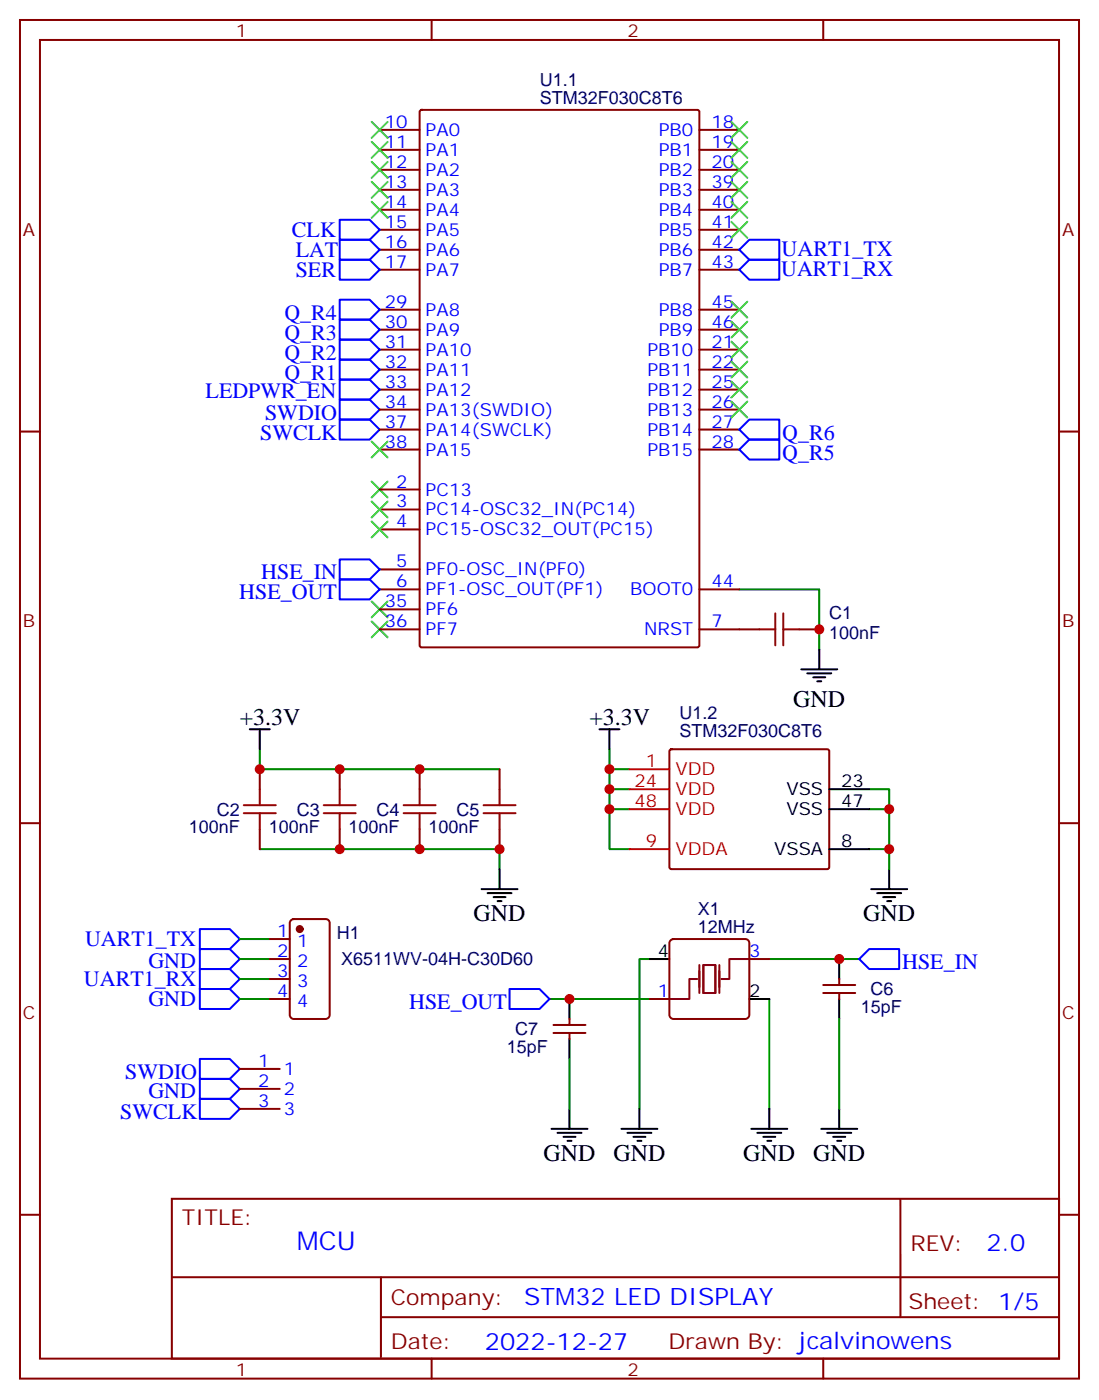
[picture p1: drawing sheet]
<svg xmlns="http://www.w3.org/2000/svg" width="194mm" height="247mm" viewBox="0 0 194 247" stroke-linecap="round" stroke-linejoin="round" font-family="sans-serif">
<g fill="none" stroke="#870000" stroke-width=".35">
<path d="M3.5 3.5h187v239.9h-187zM7.1 7.1h179.9v232.8h-179.9zM74.1 19.6l.3-.2h48.7l.3 .2 .1 94.3-.2 .4h-48.9l-.3-.2zM76.2 3.5v3.6M145.3 3.5v3.6M67 22.9h7.1M67 26.5h7.1M67 30h7.1M67 33.5h7.1M67 37h7.1M123.5 22.9h7M123.5 26.5h7"/>
<path d="M123.5 30h7M123.5 33.5h7M123.5 37h7M67 40.6h7.1M67 44.1h7.1M67 47.6h7.1M67 54.7h7.1M67 58.2h7.1M123.5 40.6h7M123.5 44.1h7M123.5 47.6h7M123.5 54.7h7"/>
<path d="M123.5 58.2h7M3.5 76.2h3.6M67 61.7h7.1M67 65.3h7.1M67 68.8h7.1M67 72.3h7.1M67 75.8h7.1M67 79.4h7.1M123.5 61.7h7M123.5 65.3h7M123.5 68.8h7M123.5 72.3h7"/>
<path d="M123.5 75.8h7M123.5 79.4h7M187 76.2h3.5M67 86.4h7.1M67 90h7.1M67 93.5h7.1M67 104.1h7.1M67 111.1h7.1M67 100.5h7.1M67 107.6h7.1M123.5 104.1h7M123.5 111.1h10.6"/>
<path d="M141.1 111.1h3.5M45.9 135.8v3.5M60 135.8v3.5M74.1 135.8v3.5M88.2 135.8v3.5M118.2 132.5l.3-.2h27.7l.2 .3-.1 20.7-.3 .2-27.6-.1-.2-.3zM3.5 145.3h3.6M45.9 146.4v3.5M60 146.4v3.5M74.1 146.4v3.5M88.2 146.4v3.5M187 145.3h3.5"/>
<path d="M47.6 176.4h3.6M47.6 169.3h3.6M47.6 165.8h3.6M47.6 172.9h3.6M51.4 162.5l.5-.2h5.6a.71 .71 0 0 1 .7 .7v16.2a.76 .76 0 0 1-.7 .7h-5.6a.76 .76 0 0 1-.7-.7v-16.2zM100.5 179.9v1.1M114.7 176.4h3.5M118.4 166l.5-.2h12.7a.71 .71 0 0 1 .7 .7v12.7a.76 .76 0 0 1-.7 .7h-12.7a.76 .76 0 0 1-.7-.7v-12.7zM132.3 169.3h3.5M145.3 175.3h5.7M145.3 173.9h5.7M148.2 172.9v1"/>
<path d="M148.2 175.3v1.1M42.3 192.3h7.1M42.3 195.8h7.1M42.3 188.7h7.1M97.7 181h5.7M97.7 182.4h5.7M100.5 182.4v1M3.5 214.5h3.6M30.3 211.7h156.7v28.2h-156.7zM159 211.7v20.9M187 214.5h3.5M30.4 225.5h156.4"/>
<path d="M67.3 232.6h119.5M67.3 225.5v14.1M76.2 239.9v3.5M145.3 239.9v3.5"/>
</g>
<g fill="none" stroke="#008700" stroke-width=".35">
<path d="M130.5 104.1h14.1v10.6M45.9 132.3v3.5h42.3M107.6 139.3v3.6h3.5M107.6 132.3v3.5M111.1 135.8h-3.5v3.5h3.5M153.5 139.3h3.5v14.2M45.9 149.9h42.3v3.6M107.6 142.9v7h3.5M153.5 149.9h3.5M153.5 142.9h3.5M42.3 169.3h5.3M42.3 176.4h5.3"/>
<path d="M42.3 165.8h5.3M42.3 172.9h5.3M97 176.4h17.7M114.7 169.3h-1.8v26.5M135.8 176.4v19.4M135.8 169.3h15.9M148.2 179.9v15.9M100.5 187v8.8"/>
</g>
<g fill="none" stroke="#000" stroke-width=".35">
<path d="M141.5 118.2h6.3M142.5 118.9h4.3M143.6 119.6h2.1M144.6 114.7v3.5M44.1 128.8h3.5M45.9 128.8v3.5M105.8 128.8h3.6M107.6 128.8v3.5M144.3 120.3h.7M146.4 139.3h7.1M85 157h6.4M86.1 157.7h4.2"/>
<path d="M87.1 158.4h2.2M87.8 159.1h.7M88.2 153.5v3.5M146.4 142.9h7.1M146.4 149.9h7.1M153.8 157h6.4M154.9 157.7h4.2M155.9 158.4h2.1M156.6 159.1h.7M157 153.5v3.5M100.5 176.4v3.5M114.7 169.3h3.5"/>
<path d="M132.3 176.4h3.5M148.2 169.3v3.6M148.2 176.4v3.5M97.4 199.3h6.3M100.5 183.4v3.6M100.5 195.8v3.5M109.7 199.3h6.4M112.9 195.8v3.5M132.6 199.3h6.4M135.8 195.8v3.5M145 199.3h6.3M148.2 195.8v3.5"/>
<path d="M98.4 200h4.3M99.5 200.7h2.1M100.2 201.4h.7M110.8 200h4.2M111.8 200.7h2.1M112.5 201.4h.7M133.7 200h4.2M134.8 200.7h2.1M135.5 201.4h.7M146 200h4.3M147.1 200.7h2.1M147.8 201.4h.7"/>
</g>
<g fill="none" stroke="#3c3" stroke-width=".35">
<path d="M65.6 25l2.8 2.9M65.6 21.5l2.8 2.8M65.6 28.6l2.8 2.8M65.6 32.1l2.8 2.8M65.6 35.6l2.8 2.9M68.4 25l-2.8 2.9M68.4 21.5l-2.8 2.8M68.4 28.6l-2.8 2.8M68.4 32.1l-2.8 2.8M68.4 35.6l-2.8 2.9M129.1 28.6l2.8 2.8M129.1 25l2.8 2.9"/>
<path d="M129.1 21.5l2.8 2.8M129.1 35.6l2.8 2.9M129.1 39.2l2.8 2.8M129.1 32.1l2.8 2.8M131.9 28.6l-2.8 2.8M131.9 25l-2.8 2.9M131.9 21.5l-2.8 2.8M131.9 35.6l-2.8 2.9M131.9 39.2l-2.8 2.8M131.9 32.1l-2.8 2.8M129.1 53.3l2.8 2.8M129.1 56.8l2.8 2.8"/>
<path d="M131.9 53.3l-2.8 2.8M131.9 56.8l-2.8 2.8M65.6 78l2.8 2.8M68.4 78l-2.8 2.8M129.1 70.9l2.8 2.8M129.1 67.4l2.8 2.8M129.1 63.9l2.8 2.8M129.1 60.3l2.8 2.8M131.9 70.9l-2.8 2.8M131.9 67.4l-2.8 2.8M131.9 63.9l-2.8 2.8M131.9 60.3l-2.8 2.8"/>
<path d="M65.6 85l2.8 2.8M65.6 88.5l2.8 2.9M65.6 92.1l2.8 2.8M68.4 85l-2.8 2.8M68.4 88.5l-2.8 2.9M68.4 92.1l-2.8 2.8M65.6 109.7l2.8 2.8M65.6 106.2l2.8 2.8M68.4 109.7l-2.8 2.8M68.4 106.2l-2.8 2.8"/>
</g>
<g fill="none" stroke="#00f" stroke-width=".35">
<path d="M60 38.8h5.3l1.7 1.8-1.7 1.7h-5.3zM60 52.9h5.3l1.7 1.8-1.7 1.7h-5.3zM60 56.4h5.3l1.7 1.8-1.7 1.8h-5.3zM60 60h5.3l1.7 1.7-1.7 1.8h-5.3zM60 45.9h5.3l1.7 1.7-1.7 1.8h-5.3zM60 42.3h5.3l1.7 1.8-1.7 1.8h-5.3zM132.3 42.3h5.3v3.6h-5.3l-1.8-1.8zM132.3 45.9h5.3v3.5h-5.3l-1.8-1.8zM60 74.1h5.3l1.7 1.7-1.7 1.8h-5.3zM60 70.6h5.3l1.7 1.7-1.7 1.8h-5.3zM60 63.5h5.3l1.7 1.8-1.7 1.7h-5.3zM60 67h5.3l1.7 1.8-1.7 1.8h-5.3z"/>
<path d="M132.3 77.6h5.3v3.5h-5.3l-1.8-1.7zM132.3 74.1h5.3v3.5h-5.3l-1.8-1.8zM60 98.8h5.3l1.7 1.7-1.7 1.8h-5.3zM60 102.3h5.3l1.7 1.8-1.7 1.7h-5.3zM35.3 164h5.3l1.7 1.8-1.7 1.8h-5.3zM35.3 171.1h5.3l1.7 1.8-1.7 1.7h-5.3zM35.3 174.6h5.3l1.7 1.8-1.7 1.8h-5.3zM35.3 167.6h5.3l1.7 1.7-1.7 1.8h-5.3zM90 174.6h5.2l1.8 1.8-1.8 1.8h-5.2zM153.5 167.6h5.2v3.5h-5.2l-1.8-1.8zM35.3 194h5.3l1.7 1.8-1.7 1.8h-5.3zM35.3 187h5.3l1.7 1.7-1.7 1.8h-5.3z"/>
<path d="M35.3 190.5h5.3l1.7 1.8-1.7 1.7h-5.3z"/>
</g>
<g fill="none" stroke="#a10000" stroke-width=".35">
<path d="M134.1 111.1h2.8M136.9 108.3v5.6M138.3 108.3v5.6M138.3 111.1h2.8M45.9 139.3v2.9M60 139.3v2.9M74.1 139.3v2.9M88.2 139.3v2.9M43 143.6h5.7M43 142.2h5.7M45.9 143.6v2.8M57.1 143.6h5.7"/>
<path d="M57.1 142.2h5.7M60 143.6v2.8M71.3 143.6h5.6M71.3 142.2h5.6M74.1 143.6v2.8M85.4 143.6h5.6M85.4 142.2h5.6M88.2 143.6v2.8"/>
</g>
<path d="M111.1 135.8h7.1M111.1 139.3h7.1M111.1 142.9h7.1M111.1 149.9h7.1" fill="none" stroke="#f00" stroke-width=".35"/>
<path d="M123.1 172.9h-1.4v3.5h-3.5M123.5 170.4v4.9M124.2 170.4h2.1v4.9h-2.1zM127 170.4v4.9M132.3 169.3h-3.5v3.6h-1.4" fill="none" stroke="#870012" stroke-width=".35"/>
<circle cx="52.9" cy="164" r=".53" fill="#870000" stroke="#870000" stroke-width=".35"/>
<g fill="#c00">
<circle cx="88.2" cy="149.9" r=".88"/>
<circle cx="74.1" cy="149.9" r=".88"/>
<circle cx="60" cy="149.9" r=".88"/>
<circle cx="74.1" cy="135.8" r=".88"/>
<circle cx="60" cy="135.8" r=".88"/>
<circle cx="45.9" cy="135.8" r=".88"/>
<circle cx="107.6" cy="135.8" r=".88"/>
<circle cx="107.6" cy="142.9" r=".88"/>
<circle cx="107.6" cy="139.3" r=".88"/>
<circle cx="144.6" cy="111.1" r=".88"/>
<circle cx="157" cy="149.9" r=".88"/>
<circle cx="157" cy="142.9" r=".88"/>
<circle cx="148.2" cy="169.3" r=".88"/>
<circle cx="100.5" cy="176.4" r=".88"/>
</g>
<text font-size="4.6" fill="#00f" x="52.4" y="220.7">MCU</text>
<g font-size="4.2">
<text x="140.1" y="124.9">GND</text>
<text x="42.3" y="128.1">+3.3V</text>
<text x="104.1" y="128.1">+3.3V</text>
<text x="83.6" y="162.6">GND</text>
<text x="152.4" y="162.6">GND</text>
<text x="96" y="205">GND</text>
<text x="108.3" y="205">GND</text>
<text x="131.2" y="205">GND</text>
<text x="143.6" y="205">GND</text>
</g>
<g font-size="4.2" fill="#00f">
<text x="174.1" y="220.9">2.0</text>
<text x="92.5" y="230.5">STM32 LED DISPLAY</text>
<text x="85.6" y="238.3">2022-12-27</text>
</g>
<g font-size="3.9" fill="#00f">
<text x="51.5" y="41.8">CLK</text>
<text x="52.2" y="45.4">LAT</text>
<text x="138" y="45.2">UART1_TX</text>
<text x="52.2" y="48.9">SER</text>
<text x="137.9" y="48.8">UART1_RX</text>
<text x="50.2" y="56.4">Q_R4</text>
<text x="50.2" y="60">Q_R3</text>
<text x="50.2" y="63.5">Q_R2</text>
<text x="36.3" y="70.2">LEDPWR_EN</text>
<text x="50.2" y="67">Q_R1</text>
<text x="45.9" y="77.6">SWCLK</text>
<text x="46.8" y="74.1">SWDIO</text>
<text x="138.1" y="77.6">Q_R6</text>
<text x="138.1" y="81.1">Q_R5</text>
<text x="42.3" y="105.8">HSE_OUT</text>
<text x="46.1" y="102.3">HSE_IN</text>
<text x="15" y="167.1">UART1_TX</text>
<text x="26.2" y="170.9">GND</text>
<text x="159.3" y="171.1">HSE_IN</text>
<text x="14.8" y="174.1">UART1_RX</text>
<text x="26.2" y="177.6">GND</text>
<text x="72.2" y="178.2">HSE_OUT</text>
<text x="22.1" y="190.5">SWDIO</text>
<text x="21.2" y="197.6">SWCLK</text>
<text x="26.2" y="193.8">GND</text>
</g>
<g font-size="3.9" fill="#800">
<text x="32.1" y="216.3">TITLE:</text>
<text x="160.7" y="220.9">REV:</text>
<text x="69" y="230.5">Company:</text>
<text x="160.4" y="231.1">Sheet: 1/5</text>
<text x="69" y="238.1">Date:</text>
<text x="118" y="238.2">Drawn By: jcalvinowens</text>
</g>
<g font-size="3.2" fill="#800">
<text x="41.6" y="6.5">1</text>
<text x="110.8" y="6.5">2</text>
<text x="4.1" y="41.6">A</text>
<text x="187.5" y="41.6">A</text>
<text x="4.1" y="110.8">B</text>
<text x="187.5" y="110.8">B</text>
<text x="4.1" y="179.9">C</text>
<text x="187.5" y="179.9">C</text>
<text x="41.6" y="242.9">1</text>
<text x="110.8" y="242.9">2</text>
</g>
<g font-size="3.2" fill="#000080">
<text x="95.3" y="15.2">U1.1</text>
<text x="95.3" y="18.3">STM32F030C8T6</text>
<text x="146.4" y="112.9">100nF</text>
<text x="146.4" y="109.4">C1</text>
<text x="119.9" y="130.2">STM32F030C8T6</text>
<text x="119.9" y="127">U1.2</text>
<text x="33.3" y="147.1">100nF</text>
<text x="38.3" y="144">C2</text>
<text x="47.4" y="147.1">100nF</text>
<text x="52.4" y="144">C3</text>
<text x="61.6" y="147.1">100nF</text>
<text x="66.5" y="144">C4</text>
<text x="75.7" y="147.1">100nF</text>
<text x="80.6" y="144">C5</text>
<text x="123.2" y="161.6">X1</text>
<text x="59.4" y="165.8">H1</text>
<text x="123.2" y="164.7">12MHz</text>
<text x="60.3" y="170.5">X6511WV-04H-C30D60</text>
<text x="152" y="178.9">15pF</text>
<text x="153.7" y="175.7">C6</text>
<text x="89.5" y="186">15pF</text>
<text x="91" y="182.8">C7</text>
</g>
<g font-size="3.2" fill="#00f">
<text x="67.9" y="22.6">10</text>
<text x="75.1" y="24">PA0</text>
<text x="116.3" y="24">PB0</text>
<text x="125.6" y="22.6">18</text>
<text x="67.9" y="26.1">11</text>
<text x="67.9" y="29.6">12</text>
<text x="75.1" y="27.5">PA1</text>
<text x="116.3" y="27.5">PB1</text>
<text x="125.6" y="26.1">19</text>
<text x="125.6" y="29.6">20</text>
<text x="67.9" y="33.2">13</text>
<text x="75.1" y="31">PA2</text>
<text x="75.1" y="34.6">PA3</text>
<text x="116.3" y="31">PB2</text>
<text x="116.3" y="34.6">PB3</text>
<text x="125.6" y="33.2">39</text>
<text x="67.9" y="36.7">14</text>
<text x="67.9" y="40.2">15</text>
<text x="75.1" y="38.1">PA4</text>
<text x="75.1" y="41.6">PA5</text>
<text x="116.3" y="38.1">PB4</text>
<text x="116.3" y="41.6">PB5</text>
<text x="125.6" y="36.7">40</text>
<text x="125.6" y="40.2">41</text>
<text x="67.9" y="43.7">16</text>
<text x="67.9" y="47.3">17</text>
<text x="75.1" y="45.2">PA6</text>
<text x="116.3" y="45.2">PB6</text>
<text x="125.6" y="43.7">42</text>
<text x="125.6" y="47.3">43</text>
<text x="75.1" y="48.7">PA7</text>
<text x="116.3" y="48.7">PB7</text>
<text x="67.9" y="54.3">29</text>
<text x="67.9" y="57.9">30</text>
<text x="75.1" y="55.7">PA8</text>
<text x="75.1" y="59.3">PA9</text>
<text x="116.3" y="55.7">PB8</text>
<text x="116.3" y="59.3">PB9</text>
<text x="125.6" y="54.3">45</text>
<text x="125.6" y="57.9">46</text>
<text x="67.9" y="61.4">31</text>
<text x="67.9" y="64.9">32</text>
<text x="75.1" y="62.8">PA10</text>
<text x="114.3" y="62.8">PB10</text>
<text x="125.6" y="61.4">21</text>
<text x="125.6" y="64.9">22</text>
<text x="67.9" y="68.4">33</text>
<text x="67.9" y="72">34</text>
<text x="75.1" y="66.3">PA11</text>
<text x="75.1" y="69.8">PA12</text>
<text x="114.3" y="66.3">PB11</text>
<text x="114.3" y="69.8">PB12</text>
<text x="125.6" y="68.4">25</text>
<text x="125.6" y="72">26</text>
<text x="67.9" y="75.5">37</text>
<text x="75.1" y="73.4">PA13(SWDIO)</text>
<text x="75.1" y="76.9">PA14(SWCLK)</text>
<text x="114.3" y="73.4">PB13</text>
<text x="114.3" y="76.9">PB14</text>
<text x="125.6" y="75.5">27</text>
<text x="67.9" y="79">38</text>
<text x="75.1" y="80.4">PA15</text>
<text x="114.3" y="80.4">PB15</text>
<text x="125.6" y="79">28</text>
<text x="69.9" y="86.1">2</text>
<text x="69.9" y="89.6">3</text>
<text x="75.1" y="87.5">PC13</text>
<text x="69.9" y="93.1">4</text>
<text x="75.1" y="91">PC14-OSC32_IN(PC14)</text>
<text x="75.1" y="94.5">PC15-OSC32_OUT(PC15)</text>
<text x="69.9" y="100.2">5</text>
<text x="75.1" y="101.6">PF0-OSC_IN(PF0)</text>
<text x="67.9" y="107.2">35</text>
<text x="69.9" y="103.7">6</text>
<text x="75.1" y="105.1">PF1-OSC_OUT(PF1)</text>
<text x="111.3" y="105.1">BOOT0</text>
<text x="125.6" y="103.7">44</text>
<text x="67.9" y="110.8">36</text>
<text x="75.1" y="108.7">PF6</text>
<text x="75.1" y="112.2">PF7</text>
<text x="113.7" y="112.2">NRST</text>
<text x="125.6" y="110.8">7</text>
<text x="49" y="165.5">1</text>
<text x="52.5" y="167.2">1</text>
<text x="49" y="169">2</text>
<text x="49" y="172.5">3</text>
<text x="52.5" y="170.7">2</text>
<text x="132.3" y="169">3</text>
<text x="49" y="176">4</text>
<text x="52.5" y="174.3">3</text>
<text x="52.5" y="177.8">4</text>
<text x="116.2" y="176">1</text>
<text x="45.6" y="191.9">2</text>
<text x="45.6" y="188.4">1</text>
<text x="50.1" y="189.8">1</text>
<text x="45.6" y="195.4">3</text>
<text x="50.1" y="193.3">2</text>
<text x="50.1" y="196.9">3</text>
</g>
<g font-size="3.2" fill="#f00">
<text x="114" y="135.5">1</text>
<text x="119.2" y="136.9">VDD</text>
<text x="112" y="139">24</text>
<text x="112" y="142.5">48</text>
<text x="119.2" y="140.4">VDD</text>
<text x="119.2" y="143.9">VDD</text>
<text x="114" y="149.6">9</text>
<text x="119.2" y="151">VDDA</text>
</g>
<g font-size="3.2">
<text x="138.8" y="140.4">VSS</text>
<text x="138.8" y="143.9">VSS</text>
<text x="148.5" y="139">23</text>
<text x="148.5" y="142.5">47</text>
<text x="148.5" y="149.6">8</text>
<text x="136.7" y="151">VSSA</text>
<text x="116.2" y="169">4</text>
<text x="132.3" y="176">2</text>
</g>
</svg>
